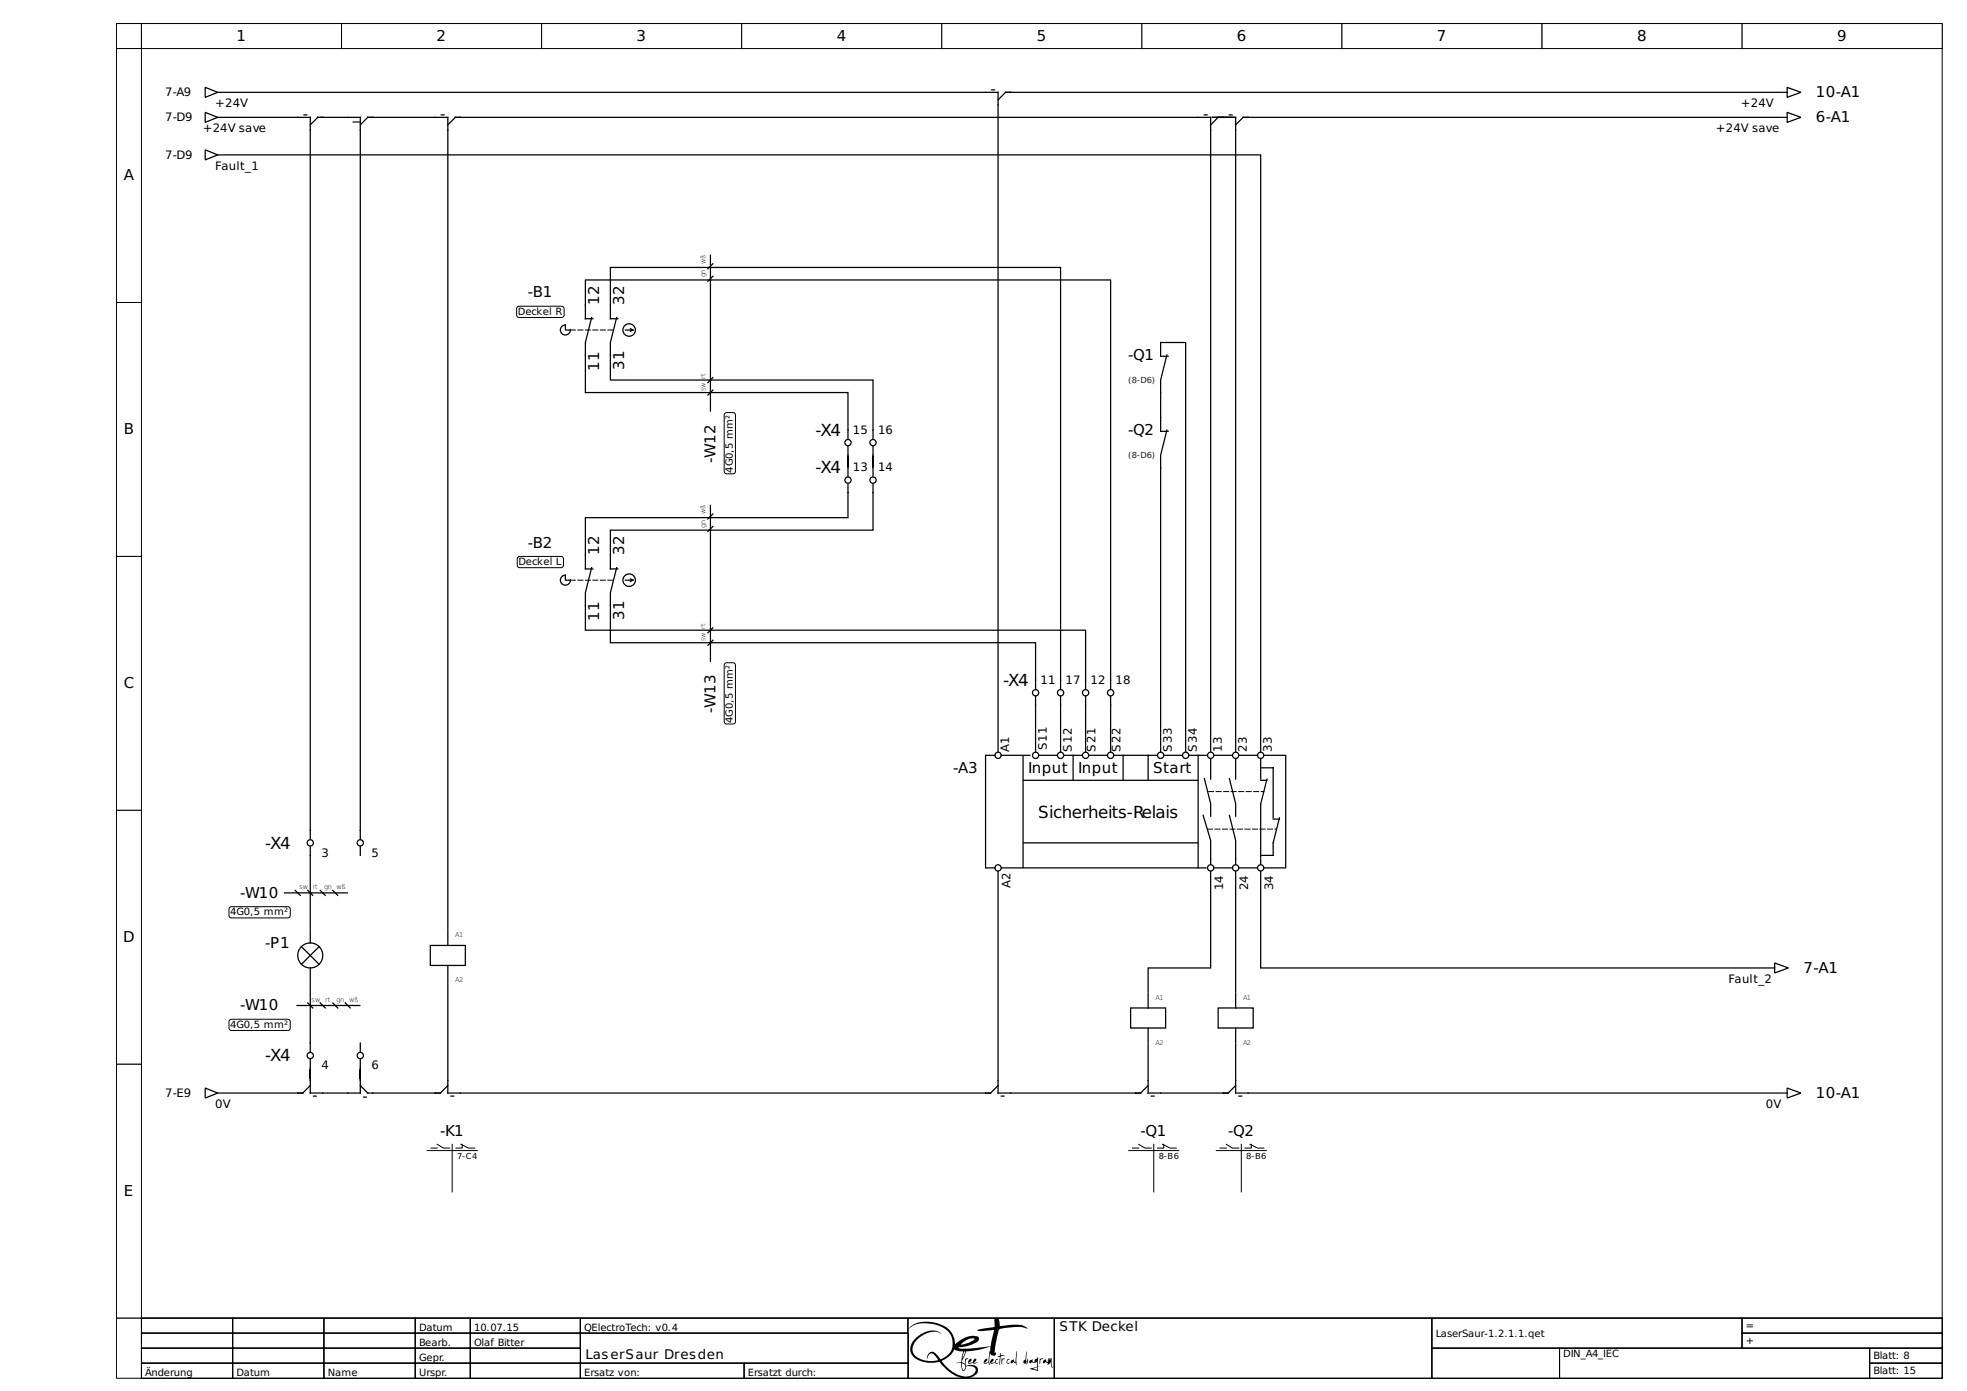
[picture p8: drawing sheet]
<svg xmlns="http://www.w3.org/2000/svg" width="420mm" height="297mm" viewBox="0 0 420 297" stroke-linecap="round" stroke-linejoin="round" font-family="sans-serif">
<path d="M24.9 5h390v276.5h-390z" fill="none" stroke="#000" stroke-width=".21"/>
<g fill="#fff" stroke="#000" stroke-width=".21">
<path d="M24.9 5h5.3v5.4h-5.3z"/>
<path d="M30.2 5h42.8v5.4h-42.8z"/>
<path d="M73 5h42.7v5.4h-42.7z"/>
<path d="M115.7 5h42.7v5.4h-42.7z"/>
<path d="M158.4 5h42.8v5.4h-42.8z"/>
<path d="M201.2 5h42.7v5.4h-42.7z"/>
<path d="M243.9 5h42.7v5.4h-42.7z"/>
<path d="M286.6 5h42.8v5.4h-42.8z"/>
<path d="M329.4 5h42.7v5.4h-42.7z"/>
<path d="M372.1 5h42.8v5.4h-42.8z"/>
<path d="M24.9 10.4h5.3v54.2h-5.3z"/>
<path d="M24.9 64.6h5.3v54.2h-5.3z"/>
<path d="M24.9 118.8h5.3v54.2h-5.3z"/>
<path d="M24.9 173h5.3v54.3h-5.3z"/>
<path d="M24.9 227.3h5.3v54.2h-5.3z"/>
<path d="M24.9 281.5h390v12.8h-390z"/>
<path d="M30.2 281.5h19.5v3.2h-19.5z"/>
</g>
<path d="M30.2 281.5h19.5v3.2h-19.5z" fill="none" stroke="#000" stroke-width=".21"/>
<path d="M49.7 281.5h19.5v3.2h-19.5z" fill="#fff" stroke="#000" stroke-width=".21"/>
<path d="M49.7 281.5h19.5v3.2h-19.5z" fill="none" stroke="#000" stroke-width=".21"/>
<path d="M69.2 281.5h19.5v3.2h-19.5z" fill="#fff" stroke="#000" stroke-width=".21"/>
<path d="M69.2 281.5h19.5v3.2h-19.5z" fill="none" stroke="#000" stroke-width=".21"/>
<path d="M88.7 281.5h11.8v3.2h-11.8z" fill="#fff" stroke="#000" stroke-width=".21"/>
<path d="M88.7 281.5h11.8v3.2h-11.8z" fill="none" stroke="#000" stroke-width=".21"/>
<path d="M100.5 281.5h23.5v3.2h-23.5z" fill="#fff" stroke="#000" stroke-width=".21"/>
<path d="M100.5 281.5h23.5v3.2h-23.5z" fill="none" stroke="#000" stroke-width=".21"/>
<path d="M124 281.5h70v3.2h-70z" fill="#fff" stroke="#000" stroke-width=".21"/>
<path d="M124 281.5h70v3.2h-70z" fill="none" stroke="#000" stroke-width=".21"/>
<path d="M194 281.5h31.2v12.8h-31.2z" fill="#fff" stroke="#000" stroke-width=".21"/>
<g fill="#000">
<path d="M207 290.3l.4-.2a.61 .61 0 0 1-.5 .9 .87 .87 0 0 0 1.2-.7l.4-.1a.76 .76 0 0 1-.6 .8l.9-.1-.7 .3-.4-.2-.8 .2-.1-.3zM211.8 290.3l.4-.1a.73 .73 0 0 1-.6 .8l.9-.1 .1-.4a.38 .38 0 0 1 .5-.3v.2h-.2l-.2 .2v.4h.6a.57 .57 0 0 1-.9 0l-.1 .1a.53 .53 0 0 1-.8-.1zM213.6 288.9l.2 .5 .5-.1 .3 .3h-.7a1.89 1.89 0 0 0-.3 1.7l-.1 .2 .1-1.8h-.5l.5-.2zM214 290l.1 .2 .3-.1 .2 .1a.69 .69 0 0 0-.5 1l-.1 .1zM215.2 290.3l.2-.1 .2 .1a.42 .42 0 0 0-.4 .3 .42 .42 0 0 0 .1 .4l.5-.1a.44 .44 0 0 1-.6 .3 .44 .44 0 0 1-.1-.7zM217.2 288.6l-.1 1.9 .1 .9-.7-.6-.4 .3-.2-.2v-.3l.6-.4 .1 .4 .3 .3zM219.3 288.6l-.1 2.1 .4-.6v.9l-.1 .2-.1-.6-.1 .8-.4-.3a.41 .41 0 0 1-.3-.4 .41 .41 0 0 1 .4-.4zM222.2 290v.2l.3-.1 .3 .1-.5 .2-.2 .9zM223 290.4l.4-.2 .1 .5 .3 .2 .1-.8 .1 .7 .2-.8 .1 .5 .3-.5 .1 1.7 .1 .2 .3-.1-.5 .2-.2-1.2-.2 .4-.1-.1-.2 .3-.1-.3-.5-.3-.5 .3v-.5z"/>
<path d="M207 290.3l-.2 .8 .3 .1 .6-.2a.83 .83 0 0 0 1.2-.1l-.8 .1-.1-.1a.53 .53 0 0 0 .4-.8l-.3 .2a.88 .88 0 0 1-1.2 .7l.6-.6-.1-.3zM207 290.3l.2-.1h.3l-.1 .4-.5 .3 .2 .1 .6-.1 .5-.7h.3a.62 .62 0 0 1-.5 .7l.1 .1 .7-.1-.7 .3-.3-.2-.9 .2-.1-.3z"/>
<path d="M211.8 290.3l-.3 .7a.87 .87 0 0 0 1 0l.4 .2 .4-.2h-.6v-.4l.2-.2h.3l-.1-.2a.46 .46 0 0 0-.6 .5v.2l-.9 .1a.66 .66 0 0 0 .5-.9zM211.9 290.2h.3a.76 .76 0 0 1-.6 .8h.2a.65 .65 0 0 0 .9-.6l.3-.2 .2 .1-.3 .1-.2 .6h.6a.49 .49 0 0 1-.8 0l-.2 .1a.53 .53 0 0 1-.8-.1z"/>
<path d="M194.5 283.3l-.5 .7 .8-.8 1.4-.5 1.4-.1 1.4 .1a6.3 6.3 0 0 1 3.7 1.8l.3 .4a3.5 3.5 0 0 1-1.2 4.9l-.9 .5-1.1-1.3a1.08 1.08 0 0 0-1.3-.1 1.08 1.08 0 0 0-.4 1.2 .92 .92 0 0 1 .7-1 .92 .92 0 0 1 1.1 .6l.5 .7a5.1 5.1 0 0 1-5.2-1.2l-.3-.9 .2-1a4.1 4.1 0 0 1 1.9-2.1l1.1-.5 1-.3h.9l1.1 .4-1.2-.6a4.9 4.9 0 0 0-4 1.3 2.72 2.72 0 0 0-.2 4.7 6 6 0 0 0 3.1 .8l1.9-.2 1.6 1.8a5 5 0 0 0 5.2 1.5l.8-.4 .5-.5a1.19 1.19 0 0 0-.1-1.3 1.19 1.19 0 0 0-1.3-.4l-1 .2-.1-1.1 .2-.3 .3-.1-.1-.2-.4 .2-.1-.1-.1 1.1-.6-.3 .9-2.3 2.8-.4 2.4-.7-.5 3.4-.8 .1 .5-.4 .1-.3-.1-.2-.5 .3-.2 .5v.2l.4 .1 .6-.2 .3 .4h.1l-.2-.7 .2-1.8 .2 .4 .6 .2a.4 .4 0 0 0 .5-.4l-.1-.3-.2 .1v-.7l.9-4.3 1.3-.3 2.9-.3 1.9 .4a1.04 1.04 0 0 0-1-.6l-2.2-.2-2.7 .3-.3-1.6a.53 .53 0 0 0-.7 0 .53 .53 0 0 0-.2 .6v1.2l-3.7 .6 .7 .3 2.9-.3-.7 3.5-5.6 .5a1.33 1.33 0 0 1-1.3-.3l1.4-.1 2.1-.7 .8-.6 .1-.7-.8-.3-1.7 .1-1.5 .8-1.1 .9-.2-1.2a5.5 5.5 0 0 0-5.3-3.6h-1.3l-1.3 .2zM194.5 283.3a6.6 6.6 0 0 1 6.2-.5l1.1 .5a4.5 4.5 0 0 1 2.2 3.8l.2-.2a4.8 4.8 0 0 1 4.7-1.4l.2 .1a1.01 1.01 0 0 1-.9 1.2 7.9 7.9 0 0 1-3.2 .9h-.3l.5 .3h1.4l5-.5 .7-3.5-2.9 .3-.7-.3 3.8-.6-.1-1.6 .2-.3h.5l.3 .2 .2 1.5 2.7-.3a4 4 0 0 1 3.1 .7l.1 .1-1.4-.3h-.8l-3.7 .4a4.9 4.9 0 0 0-.8 2.6l-.3 2.3v.3l.2-.2v.3l-.2 .4a.66 .66 0 0 1-1-.6l-.1 .5a2.81 2.81 0 0 0 .1 2h-.2l-.2-.4-.6 .2-.4-.1v-.2l.2-.5 .5-.3 .1 .2-.1 .3-.5 .4 .8-.1 .5-3.4-2.4 .7-2.8 .4-.9 2.2 .6 .4 .1-1.1 .1 .1 .5-.1v.1l-.5 .3-.1 .8 .2 .4a2.39 2.39 0 0 1 1.9-.1l.5 .5 .1 .5-.1 .6-.5 .5-1.3 .5h-1.9a10.2 10.2 0 0 1-4.4-3.4l-.4 .1a6.8 6.8 0 0 1-3.9-.3l-1-.6-.5-.6-.4-.6-.1-.8a5 5 0 0 1 4-3.8h1.5l1.2 .6a3.3 3.3 0 0 0-3.8 .2 3.6 3.6 0 0 0-2.3 3.8 3.3 3.3 0 0 0 2.3 1.7l1.7 .2 1.4-.3-.8-1-.5-.4-.7 .3-.3 .8-.1-.1a1.2 1.2 0 0 1 1.3-1.3l.8 .6 .8 .9h.2l1-.6 .8-.7 .5-.9 .1-.9a4 4 0 0 0-3.4-4.2l-1.1-.2a5.2 5.2 0 0 0-5 1.2zM205.3 287.1l1.4-1.1 1-.2 .5 .1a4.8 4.8 0 0 1-2.9 1.2zM205.3 287.1h.4l1.3-.4 1.2-.8-.5-.1-1 .2zM201.1 290.6a5.3 5.3 0 0 0 2.7-2.3v-.1a2.42 2.42 0 0 0 1.8 .4h.2l-.5 2.3h-.8l-.3 .3 .6-.2h.5a1.65 1.65 0 0 0 .5 1.8l.3-.3 .2-.4a.98 .98 0 0 1 1.4-.3 .9 .9 0 0 1 .7 .8 .9 .9 0 0 1-.6 .9l-.4 .3a5.4 5.4 0 0 1-5.5-2.2zM201.1 290.6a8.4 8.4 0 0 0 3.8 3.1 2.57 2.57 0 0 0 3.5-1 1.39 1.39 0 0 0-1.9-.9l-.4 .7-.4 .3-.3-.5-.1-1.3h-.5l-.6 .2a1.05 1.05 0 0 1 1.1-.3l.5-2.3-1.2-.1-.8-.3a4 4 0 0 1-2.4 2.3zM206 288.6h.2l-.1 .2-.5 1.3zM206 288.6l-.4 1.5 .5-1.3 .1-.2zM205.5 291.1l.6 .4 .1 .5a.39 .39 0 0 1-.1 .4 .39 .39 0 0 1-.5 .1zM205.5 291.1a1.36 1.36 0 0 0 .4 1.5l.3-.7a.84 .84 0 0 0-.7-.8z"/>
<path d="M194.5 283.3l-.5 .6 .1-.1a5.9 5.9 0 0 1 5.6-1 4.2 4.2 0 0 1 3.8 4.3 3.4 3.4 0 0 1-2.7 3.1l-1-1.2a1.06 1.06 0 0 0-1.3-.1 1.06 1.06 0 0 0-.4 1.2 .92 .92 0 0 1 .7-1 .92 .92 0 0 1 1.1 .6 .69 .69 0 0 1 .4 .8 5.3 5.3 0 0 1-5.1-1.3 2.77 2.77 0 0 1 1.2-3.6 4 4 0 0 1 4.7-.8 3.4 3.4 0 0 0-4.4 .1 3.5 3.5 0 0 0-2 4.2 5 5 0 0 0 4.9 1.9l1.1-.2a7.9 7.9 0 0 0 5.7 3.5 2.66 2.66 0 0 0 2.5-1.4 1.2 1.2 0 0 0-1.5-1.4l-1 .2-.1-.2v-1l.5-.3v-.1h-.6l-.1 1.1-.6-.3 .9-2.3 2.8-.4 2.4-.7-.1 1a1.4 1.4 0 0 0-.3 1.3l-.1 1.1-.8 .1 .5-.4 .1-.3-.2-.2-.4 .3-.2 .7 .4 .1 .6-.2 .2 .4h.2a3.5 3.5 0 0 1 0-2.5 .65 .65 0 0 0 .5 .6 .65 .65 0 0 0 .8-.4v-.3l-.3 .2v-.2v-.9l.9-4a10.9 10.9 0 0 1 6.1-.2 3.7 3.7 0 0 0-3.2-.8l-2.7 .3-.2-1.3a.52 .52 0 0 0-.6-.4 .52 .52 0 0 0-.4 .7v1.2l-3.7 .6 .7 .3 2.9-.3-.7 3.5a24.3 24.3 0 0 1-6.6 .5l-.3-.3h.3a7.1 7.1 0 0 0 4-1.4l.1-.5-.2-.3a5 5 0 0 0-4.9 1.6 4.6 4.6 0 0 0-3.8-4.5 6.4 6.4 0 0 0-5.7 .7zM205.4 287a2.7 2.7 0 0 1 2.8-1.1 4.8 4.8 0 0 1-3 1.2zM201.1 290.6a4.9 4.9 0 0 0 2.7-2.4l.8 .3 1.2 .1-.5 2.3h-.8l-.3 .3 .6-.2h.5a1.66 1.66 0 0 0 .5 1.8l.3-.3 .3-.7a1.77 1.77 0 0 1 2 .6 1.9 1.9 0 0 1-2.4 1.5 7.7 7.7 0 0 1-4.9-3.3zM205.9 288.7l.3-.1-.6 1.5zM205.5 291.1a.77 .77 0 0 1 .7 .7 .77 .77 0 0 1-.5 .8l-.2-.6z"/>
<path d="M213.6 288.9v.6l-.5 .2h.5l-.1 1.5 .1 .3 .2-1.8 .8-.1-.3-.3-.6 .1zM213.6 288.9l.1 .5 .6-.1 .3 .3a.59 .59 0 0 0-.9 .3l-.1 1.6v-1.8h-.5l.5-.2z"/>
<path d="M214 290v1.3l.1-.9 .5-.3h-.2l-.3 .1zM214 290l.1 .2 .3-.1h.2a.72 .72 0 0 0-.5 1l-.1 .2z"/>
<path d="M215.1 290.3l-.1 .7 .5 .2 .3-.3-.5 .1-.2-.1 .2-.5h.3v-.2zM215.2 290.3l.4-.1v.2h-.3l-.2 .5 .2 .1 .5-.1-.3 .3-.5-.2z"/>
<path d="M217.2 288.6l-.3 2.3a.44 .44 0 0 1-.4-.7l-.1 .2a.36 .36 0 0 0-.5 .3 .36 .36 0 0 0 .3 .4l.3-.3 .4 .3 .2 .3h.2l-.2-.4 .1-.1-.1-.2zM217.2 288.6l-.1 2.1 .1 .2-.1 .1 .2 .4-.8-.6-.3 .3a.38 .38 0 0 1-.3-.5 .38 .38 0 0 1 .5-.2l.1-.2 .1 .6 .3 .1z"/>
<path d="M219.3 288.6l-.2 1.2a.55 .55 0 0 1-.5 .8v.5h.4l.3 .3 .1-.8 .1 .6 .1-1.1-.4 .6zM219.3 288.6l-.1 2.1 .4-.6v.8l-.1 .3-.1-.6-.1 .8-.2-.2a.45 .45 0 0 1-.5-.5 .45 .45 0 0 1 .4-.4z"/>
<path d="M220 290.5l-.2 .4 .2 .2 .4-.3 .4 .2 .7-.2v1.1l-1.4 .3v.1l1.6 .5v-.9l.5-.2-.5 .1v-1.9h-.1l-.1 .3h-.4l-.1 .7-.4-.1-.1-.6zM220 290.5l.5-.3 .1 .6 .3 .1a.63 .63 0 0 1 .6-.7l.2-.3v1.9l.5-.1-.5 .2v.9l-1.7-.5 1.5-.4v-1.1l-.7 .2-.4-.2-.4 .3-.2-.2zM220.6 292.3l.9-.3v.5zM220.6 292.3l.9 .2v-.5z"/>
<path d="M220.1 290.4l-.2 .2v.5l.5-.3 .4 .2 .7-.2v1.1l-1.5 .4 1.7 .5v-.9l.4-.2-.4 .1v-1.9l-.2 .3a.64 .64 0 0 0-.6 .7l-.3-.1-.1-.6zM220.6 292.3l.9-.3v.5z"/>
<path d="M222.2 290l-.1 1.3 .2-.9 .5-.2-.3-.1-.3 .1zM222.2 290v.2l.3-.1 .3 .1-.5 .2-.2 .9z"/>
<path d="M223 290.4l-.2 .5 .1 .2 .5-.3 .4 .3v.4l.3-.4 .1 .1 .2-.4 .2 1.2 .5-.2-.3 .1-.1-.2-.1-1.7-.3 .5-.1-.5-.2 .8-.1-.8-.1 .9a.49 .49 0 0 1-.4-.7zM223 290.4l.4-.2 .1 .6 .3 .1 .1-.9 .1 .8 .2-.8 .1 .5 .3-.5 .1 1.7 .1 .2 .3-.1-.5 .2-.2-1.2-.2 .4-.1-.1-.3 .4v-.4l-.4-.3-.5 .3-.1-.2z"/>
</g>
<path d="M194 281.5h31.2v12.8h-31.2z" fill="none" stroke="#000" stroke-width=".21"/>
<path d="M225.2 281.5h80.7v12.8h-80.7z" fill="#fff" stroke="#000" stroke-width=".21"/>
<path d="M225.2 281.5h80.7v12.8h-80.7z" fill="none" stroke="#000" stroke-width=".21"/>
<path d="M305.9 281.5h66.2v6.4h-66.2z" fill="#fff" stroke="#000" stroke-width=".21"/>
<path d="M305.9 281.5h66.2v6.4h-66.2z" fill="none" stroke="#000" stroke-width=".21"/>
<path d="M372.1 281.5h42.8v3.2h-42.8z" fill="#fff" stroke="#000" stroke-width=".21"/>
<path d="M372.1 281.5h42.8v3.2h-42.8z" fill="none" stroke="#000" stroke-width=".21"/>
<path d="M30.2 284.7h19.5v3.2h-19.5z" fill="#fff" stroke="#000" stroke-width=".21"/>
<path d="M30.2 284.7h19.5v3.2h-19.5z" fill="none" stroke="#000" stroke-width=".21"/>
<path d="M49.7 284.7h19.5v3.2h-19.5z" fill="#fff" stroke="#000" stroke-width=".21"/>
<path d="M49.7 284.7h19.5v3.2h-19.5z" fill="none" stroke="#000" stroke-width=".21"/>
<path d="M69.2 284.7h19.5v3.2h-19.5z" fill="#fff" stroke="#000" stroke-width=".21"/>
<path d="M69.2 284.7h19.5v3.2h-19.5z" fill="none" stroke="#000" stroke-width=".21"/>
<path d="M88.7 284.7h11.8v3.2h-11.8z" fill="#fff" stroke="#000" stroke-width=".21"/>
<path d="M88.7 284.7h11.8v3.2h-11.8z" fill="none" stroke="#000" stroke-width=".21"/>
<path d="M100.5 284.7h23.5v3.2h-23.5z" fill="#fff" stroke="#000" stroke-width=".21"/>
<path d="M100.5 284.7h23.5v3.2h-23.5z" fill="none" stroke="#000" stroke-width=".21"/>
<path d="M124 284.7h70v6.4h-70z" fill="#fff" stroke="#000" stroke-width=".21"/>
<path d="M124 284.7h70v6.4h-70z" fill="none" stroke="#000" stroke-width=".21"/>
<path d="M372.1 284.7h42.8v3.2h-42.8z" fill="#fff" stroke="#000" stroke-width=".21"/>
<path d="M372.1 284.7h42.8v3.2h-42.8z" fill="none" stroke="#000" stroke-width=".21"/>
<path d="M30.2 287.9h19.5v3.2h-19.5z" fill="#fff" stroke="#000" stroke-width=".21"/>
<path d="M30.2 287.9h19.5v3.2h-19.5z" fill="none" stroke="#000" stroke-width=".21"/>
<path d="M49.7 287.9h19.5v3.2h-19.5z" fill="#fff" stroke="#000" stroke-width=".21"/>
<path d="M49.7 287.9h19.5v3.2h-19.5z" fill="none" stroke="#000" stroke-width=".21"/>
<path d="M69.2 287.9h19.5v3.2h-19.5z" fill="#fff" stroke="#000" stroke-width=".21"/>
<path d="M69.2 287.9h19.5v3.2h-19.5z" fill="none" stroke="#000" stroke-width=".21"/>
<path d="M88.7 287.9h11.8v3.2h-11.8z" fill="#fff" stroke="#000" stroke-width=".21"/>
<path d="M88.7 287.9h11.8v3.2h-11.8z" fill="none" stroke="#000" stroke-width=".21"/>
<path d="M100.5 287.9h23.5v3.2h-23.5z" fill="#fff" stroke="#000" stroke-width=".21"/>
<path d="M100.5 287.9h23.5v3.2h-23.5z" fill="none" stroke="#000" stroke-width=".21"/>
<path d="M305.9 287.9h27.2v6.4h-27.2z" fill="#fff" stroke="#000" stroke-width=".21"/>
<path d="M305.9 287.9h27.2v6.4h-27.2z" fill="none" stroke="#000" stroke-width=".21"/>
<path d="M333.1 287.9h66.3v6.4h-66.3z" fill="#fff" stroke="#000" stroke-width=".21"/>
<path d="M333.1 287.9h66.3v6.4h-66.3z" fill="none" stroke="#000" stroke-width=".21"/>
<path d="M399.4 287.9h15.5v3.2h-15.5z" fill="#fff" stroke="#000" stroke-width=".21"/>
<path d="M399.4 287.9h15.5v3.2h-15.5z" fill="none" stroke="#000" stroke-width=".21"/>
<path d="M30.2 291.1h19.5v3.2h-19.5z" fill="#fff" stroke="#000" stroke-width=".21"/>
<path d="M30.2 291.1h19.5v3.2h-19.5z" fill="none" stroke="#000" stroke-width=".21"/>
<path d="M49.7 291.1h19.5v3.2h-19.5z" fill="#fff" stroke="#000" stroke-width=".21"/>
<path d="M49.7 291.1h19.5v3.2h-19.5z" fill="none" stroke="#000" stroke-width=".21"/>
<path d="M69.2 291.1h19.5v3.2h-19.5z" fill="#fff" stroke="#000" stroke-width=".21"/>
<path d="M69.2 291.1h19.5v3.2h-19.5z" fill="none" stroke="#000" stroke-width=".21"/>
<path d="M88.7 291.1h11.8v3.2h-11.8z" fill="#fff" stroke="#000" stroke-width=".21"/>
<path d="M88.7 291.1h11.8v3.2h-11.8z" fill="none" stroke="#000" stroke-width=".21"/>
<path d="M100.5 291.1h23.5v3.2h-23.5z" fill="#fff" stroke="#000" stroke-width=".21"/>
<path d="M100.5 291.1h23.5v3.2h-23.5z" fill="none" stroke="#000" stroke-width=".21"/>
<path d="M124 291.1h35v3.2h-35z" fill="#fff" stroke="#000" stroke-width=".21"/>
<path d="M124 291.1h35v3.2h-35z" fill="none" stroke="#000" stroke-width=".21"/>
<path d="M159 291.1h35v3.2h-35z" fill="#fff" stroke="#000" stroke-width=".21"/>
<path d="M159 291.1h35v3.2h-35z" fill="none" stroke="#000" stroke-width=".21"/>
<path d="M399.4 291.1h15.5v3.2h-15.5z" fill="#fff" stroke="#000" stroke-width=".21"/>
<g fill="none" stroke="#000" stroke-width=".21">
<path d="M110.6 65.5l9.4-.1 .4 .3 .1 1.6-.1 .2-.4 .3h-9.1l-.3-.1-.3-.4v-1.4zM155 88.2l1.6-.1 .2 .1 .3 .4v12.1l-.1 .2-.4 .3-1.6-.1-.3-.4v-12.1zM110.7 118.9l9.1-.1 .5 .3 .1 1.6-.1 .3-.5 .2h-8.8h-.3l-.2-.5v-1.3zM155 141.6l1.6-.1 .2 .1 .3 .5v12l-.1 .2-.4 .3-1.6-.1-.3-.4v-12zM49 193.9l.4-.3h12.1l.4 .3 .1 1.6-.1 .3-.4 .2h-12.1l-.2-.1-.3-.4zM49 217.9l.4-.2h12.1l.4 .2 .1 1.6-.1 .3-.4 .3h-12.1l-.2-.1-.3-.5zM91.2 245.7h10.7M92.1 245.2h1.3M93.4 244.4l1.3 .8h1.4M96.6 244.4v10.1M98.5 244.4l1.6 .8h1.3M98.7 244.4v.8h-1.3"/>
<path d="M241.1 245.7h10.7M241.9 245.2h1.3M243.2 244.4l1.4 .8h1.3M246.4 244.4v10.1M248.3 244.4l1.6 .8h1.4M248.6 244.4v.8h-1.4M259.8 245.7h10.7M260.6 245.2h1.3M261.9 244.4l1.4 .8h1.3M265.1 244.4v10.1M267 244.4l1.6 .8h1.4M267.3 244.4v.8h-1.4"/>
<path d="M399.4 291.1h15.5v3.2h-15.5z"/>
</g>
<g fill="none" stroke="#000" stroke-width=".27">
<path d="M43.8 18.7l2.7 1-2.7 1.1zM46.5 19.7h.8M47.6 19.7h165.6v140.8M380.7 19.7h-165.9l-1.6 1.6M380.9 19.7h.8M381.7 18.7l3 1-3 1.1zM43.8 32l2.7 1.1-2.7 1zM43.8 24l2.7 1.1-2.7 1zM46.5 25.1h.8M46.5 33.1h.8M47.6 33.1h221.7v127.4M47.6 25.1h18.7v154.1"/>
<path d="M66.3 26.7l1.6-1.6h9.1v154.1M77 26.7l1.6-1.6h17.1v173.3M95.7 26.7l1.6-1.6h161.3v135.4M258.6 26.7l1.6-1.6h3.7v135.4M258.9 25.1h4.8zM380.7 25.1h-115.2l-1.6 1.6M380.9 25.1h.8M381.7 24l3 1.1-3 1zM151.8 54.5v33.3M152.3 56.3l-1.1 1.1M152.3 59l-1.1 1.1M119.9 69.8l.9-.4v1.1h1a1.07 1.07 0 0 1-1.4 1 1.07 1.07 0 0 1-.5-1.7z"/>
<path d="M126.4 67.8l-1.4 5.3v10.7h56.1v9.9M126.6 68.1h-1.6v-8.3h112.2v87.3M131.7 67.8l-1.3 5.3v8.1h56.1v12.5M132 68.1h-1.6v-11h96.1v90M133.6 70.5h1.6M134.7 70.2l.5 .3M135.2 70.5l-.5 .2M249.3 75.8l-1.4 5.4v10.9h1.6M249.5 76.1h-1.6v-3h5.4v87.4M152.3 80.6l-1.1 1.1M152.3 83.3l-1.1 1.1M181.1 95.3v6.4"/>
<path d="M186.5 95.3v6.4M249.3 91.8l-1.4 5.4v63.3M151.8 107.9v33.3M152.3 109.8l-1.1 1M152.3 112.4l-1.1 1.1M181.1 103.3v7.2h-56.1v11h1.6M186.5 103.3v9.9h-56.1v8.3h1.6M119.9 123.3l.9-.5v1.1h1a1.07 1.07 0 0 1-1.4 1 1.07 1.07 0 0 1-.5-1.6zM126.4 121.2l-1.4 5.4v8h106.9v12.5M131.7 121.2l-1.3 5.4v10.7h90.8v9.8M133.6 123.9h1.6M134.7 123.6l.5 .3"/>
<path d="M135.2 123.9l-.5 .3M152.3 134.1l-1.1 1M152.3 136.7l-1.1 1.1M221.2 148.7v11.8M226.5 148.7v11.8M231.9 148.7v11.8M237.2 148.7v11.8M210.5 161.3v24M210.6 161.3h1.9M213.9 161.3h6.1M218.5 161.4v23.9M218.6 166.6h37.2"/>
<path d="M218.6 180h37.2M222 161.3h3.7M227.3 161.3h3.8M229.2 161.3v5.3M232.7 161.3h3.7M238.1 161.3h9M239.9 161.3v5.3M245.2 161.3v5.3M248.7 161.3h3.8M254.1 161.3h3.7M255.9 161.3v24M257 174.1l1.6 5.4v5"/>
<path d="M257.3 166.3l1.3 5.3v2.7M258.6 162.1v4.3M259.4 161.3h3.7M262.6 174.1l1.3 5.4v5M262.6 166.3l1.3 5.3v2.7M263.9 162.1v4.3M264.7 161.3h3.8M269.3 162.1v4.3M269.3 171.7v11.5M269.3 166.6h1.3M269.3 164h2.7v10.6M270 161.3h4.5"/>
<path d="M270.6 166.4l-1.3 5.3M272 174.9h1.3M273.3 174.6l-1.3 5.4v2.7h-2.7M274.6 161.3v24M60.8 190.7h13.4M63.1 190.1l1 1.1M65.7 190.1l1.1 1.1M66.3 180.8v17.6M66.3 198.7v2.7M68.4 190.1l1.1 1.1M71.1 190.1l1 1.1M77 180.8v1.9"/>
<path d="M95.7 198.7v3.2M210.6 185.3h1.9M213.2 186.1v47.3h30.4l1.6-1.6M213.9 185.3h43.7M258.6 186.1v20.6h-13.4v5.1M259.4 185.3h3.7M263.9 186.1v25.7M264.7 185.3h3.8M269.3 186.1v20.6h108.7M269.3 183.5v1M270 185.3h4.5M63.4 214.7h13.5"/>
<path d="M64.4 202.2l3.8 3.7M65.7 214.2l1.1 1M66.3 209.6v15M66.3 206.7v2.7M68.2 202.2l-3.8 3.7M68.4 214.2l1.1 1M71.1 214.2l1.1 1M73.7 214.2l1.1 1M91.9 201.9h7.5v4.3h-7.5zM95.7 209.6v23.8h115.9l1.6-1.6M95.7 206.2v3.2M241.5 215.2h7.5v4.3h-7.5z"/>
<path d="M245.2 212v3.2M245.2 219.5v3.2M260.2 215.2h7.5v4.3h-7.5zM263.9 212v3.2M263.9 219.5v3.2M378.3 206.7h.8M379.1 205.6l2.9 1.1-2.9 1.1zM43.8 232.3l2.7 1.1-2.7 1.1zM46.5 233.4h.8M66.3 226.2v7.2h10.7v-7.2M66.3 231.8l-1.6 1.6h-17.1M77 231.8l1.6 1.6h15.5l1.6-1.6"/>
<path d="M77 222.7v1.9M245.2 223v10.4h17.1l1.6-1.6M263.9 223v10.4h116.8M380.9 233.4h.8M381.7 232.3l3 1.1-3 1.1z"/>
<circle cx="134.4" cy="70.5" r="1.34"/>
<circle cx="181.1" cy="94.5" r=".67"/>
<circle cx="186.5" cy="94.5" r=".67"/>
<circle cx="181.1" cy="102.5" r=".67"/>
<circle cx="186.5" cy="102.5" r=".67"/>
<circle cx="134.4" cy="123.9" r="1.34"/>
<circle cx="221.2" cy="147.9" r=".67"/>
<circle cx="226.5" cy="147.9" r=".67"/>
<circle cx="231.9" cy="147.9" r=".67"/>
<circle cx="237.2" cy="147.9" r=".67"/>
<circle cx="66.3" cy="180" r=".67"/>
<circle cx="77" cy="180" r=".67"/>
<circle cx="213.2" cy="161.3" r=".67"/>
<circle cx="221.2" cy="161.3" r=".67"/>
<circle cx="226.5" cy="161.3" r=".67"/>
<circle cx="231.9" cy="161.3" r=".67"/>
<circle cx="237.2" cy="161.3" r=".67"/>
<circle cx="247.9" cy="161.3" r=".67"/>
<circle cx="253.3" cy="161.3" r=".67"/>
<circle cx="258.6" cy="161.3" r=".67"/>
<circle cx="263.9" cy="161.3" r=".67"/>
<circle cx="269.3" cy="161.3" r=".67"/>
<circle cx="213.2" cy="185.3" r=".67"/>
<circle cx="258.6" cy="185.3" r=".67"/>
<circle cx="263.9" cy="185.3" r=".67"/>
<circle cx="269.3" cy="185.3" r=".67"/>
<circle cx="66.3" cy="204" r="2.67"/>
<circle cx="66.3" cy="225.4" r=".67"/>
<circle cx="77" cy="225.4" r=".67"/>
</g>
<path d="M121.8 70.5h9.1M121.8 123.9h9.1M257.9 177.1h14.7M258.2 169h11.8" fill="none" stroke="#000" stroke-width=".21" stroke-dasharray="1.1 .5"/>
<g font-size="3.6">
<text x="174.2" y="93">-X4</text>
<text x="174.2" y="101.1">-X4</text>
<text x="214.3" y="146.5">-X4</text>
<text x="221.7" y="174.8">Sicherheits-Relais</text>
<text x="56.7" y="181.2">-X4</text>
<text x="56.7" y="226.6">-X4</text>
</g>
<g font-size="3.2">
<text x="50.5" y="8.8">1</text>
<text x="93.3" y="8.8">2</text>
<text x="136" y="8.8">3</text>
<text x="178.7" y="8.8">4</text>
<text x="221.5" y="8.8">5</text>
<text x="264.2" y="8.8">6</text>
<text x="306.9" y="8.8">7</text>
<text x="349.7" y="8.8">8</text>
<text x="392.4" y="8.8">9</text>
<text x="211.6" y="20">-</text>
<text x="387.9" y="20.8">10-A1</text>
<text x="64.7" y="25.3">-</text>
<text x="75.4" y="25.3">_</text>
<text x="94.1" y="25.3">-</text>
<text x="257" y="25.3">-</text>
<text x="262.3" y="25.3">-</text>
<text x="387.9" y="26.1">6-A1</text>
<text x="26.5" y="38.4">A</text>
<text x="112.8" y="63.5">-B1</text>
<text x="128" y="65.1" transform="rotate(-90 128 65.1)">12</text>
<text x="133.3" y="65.1" transform="rotate(-90 133.3 65.1)">32</text>
<text x="241" y="76.9">-Q1</text>
<text x="128" y="79.3" transform="rotate(-90 128 79.3)">11</text>
<text x="133.3" y="79" transform="rotate(-90 133.3 79)">31</text>
<text x="26.5" y="92.7">B</text>
<text x="241" y="92.9">-Q2</text>
<text x="152.8" y="98.8" transform="rotate(-90 152.8 98.8)">-W12</text>
<text x="112.8" y="116.9">-B2</text>
<text x="128" y="118.6" transform="rotate(-90 128 118.6)">12</text>
<text x="133.3" y="118.6" transform="rotate(-90 133.3 118.6)">32</text>
<text x="128" y="132.7" transform="rotate(-90 128 132.7)">11</text>
<text x="133.3" y="132.4" transform="rotate(-90 133.3 132.4)">31</text>
<text x="26.5" y="146.9">C</text>
<text x="152.8" y="152.2" transform="rotate(-90 152.8 152.2)">-W13</text>
<text x="203.6" y="165">-A3</text>
<text x="219.6" y="165">Input</text>
<text x="230.3" y="165">Input</text>
<text x="246.3" y="165">Start</text>
<text x="51.3" y="191.7">-W10</text>
<text x="26.3" y="201.1">D</text>
<text x="56.7" y="202.4">-P1</text>
<text x="385.2" y="207.8">7-A1</text>
<text x="51.3" y="215.8">-W10</text>
<text x="67.9" y="233.1" transform="rotate(-180 67.9 233.1)">-</text>
<text x="78.6" y="233.4" transform="rotate(-180 78.6 233.4)">-</text>
<text x="97.3" y="233.1" transform="rotate(-180 97.3 233.1)">-</text>
<text x="214.8" y="233.1" transform="rotate(-180 214.8 233.1)">-</text>
<text x="246.8" y="233.1" transform="rotate(-180 246.8 233.1)">-</text>
<text x="265.5" y="233.1" transform="rotate(-180 265.5 233.1)">-</text>
<text x="387.9" y="234.5">10-A1</text>
<text x="94.1" y="242.5">-K1</text>
<text x="243.6" y="242.5">-Q1</text>
<text x="262.3" y="242.5">-Q2</text>
<text x="26.5" y="255.3">E</text>
</g>
<g font-size="2.9">
<text x="226.3" y="284.2">STK Deckel</text>
<text x="125" y="290.3">LaserSaur Dresden</text>
</g>
<g font-size="2.5">
<text x="35.3" y="20.5">7-A9</text>
<text x="46" y="22.9">+24V</text>
<text x="371.9" y="22.9">+24V</text>
<text x="35.3" y="25.9">7-D9</text>
<text x="43.3" y="28.3">+24V save</text>
<text x="366.5" y="28.3">+24V save</text>
<text x="35.3" y="33.9">7-D9</text>
<text x="46" y="36.3">Fault_1</text>
<text x="182.2" y="92.6">15</text>
<text x="187.5" y="92.6">16</text>
<text x="182.2" y="100.7">13</text>
<text x="187.5" y="100.7">14</text>
<text x="222.3" y="146.1">11</text>
<text x="227.6" y="146.1">17</text>
<text x="233" y="146.1">12</text>
<text x="238.3" y="146.1">18</text>
<text x="215.6" y="160.5" transform="rotate(-90 215.6 160.5)">A1</text>
<text x="223.6" y="160.2" transform="rotate(-90 223.6 160.2)">S11</text>
<text x="228.9" y="160.5" transform="rotate(-90 228.9 160.5)">S12</text>
<text x="234" y="160.5" transform="rotate(-90 234 160.5)">S21</text>
<text x="239.4" y="160.5" transform="rotate(-90 239.4 160.5)">S22</text>
<text x="250.3" y="160.5" transform="rotate(-90 250.3 160.5)">S33</text>
<text x="255.7" y="160.5" transform="rotate(-90 255.7 160.5)">S34</text>
<text x="261" y="160.5" transform="rotate(-90 261 160.5)">13</text>
<text x="266.3" y="160.5" transform="rotate(-90 266.3 160.5)">23</text>
<text x="271.7" y="160.5" transform="rotate(-90 271.7 160.5)">33</text>
<text x="68.7" y="182.9">3</text>
<text x="79.4" y="182.9">5</text>
<text x="215.9" y="189.6" transform="rotate(-90 215.9 189.6)">A2</text>
<text x="261.3" y="190.1" transform="rotate(-90 261.3 190.1)">14</text>
<text x="266.6" y="190.1" transform="rotate(-90 266.6 190.1)">24</text>
<text x="272" y="190.1" transform="rotate(-90 272 190.1)">34</text>
<text x="369.2" y="209.9">Fault_2</text>
<text x="68.7" y="228.3">4</text>
<text x="79.4" y="228.3">6</text>
<text x="35.3" y="234.2">7-E9</text>
<text x="46" y="236.6">0V</text>
<text x="377.2" y="236.6">0V</text>
</g>
<g font-size="2.1">
<text x="110.6" y="67.3">Deckel R</text>
<text x="156.6" y="100.9" transform="rotate(-90 156.6 100.9)">4G0,5 mm²</text>
<text x="110.7" y="120.7">Deckel L</text>
<text x="156.6" y="154.3" transform="rotate(-90 156.6 154.3)">4G0,5 mm²</text>
<text x="49.2" y="195.5">4G0,5 mm²</text>
<text x="49.2" y="219.5">4G0,5 mm²</text>
<text x="89.5" y="284.2">Datum</text>
<text x="89.5" y="287.4">Bearb.</text>
<text x="101.3" y="284.2">10.07.15</text>
<text x="101.3" y="287.4">Olaf Bitter</text>
<text x="124.8" y="284.2">QElectroTech: v0.4</text>
<text x="306.7" y="285.5">LaserSaur-1.2.1.1.qet</text>
<text x="372.9" y="283.9">=</text>
<text x="372.9" y="287.1">+</text>
<text x="31" y="293.8">Änderung</text>
<text x="50.5" y="293.8">Datum</text>
<text x="70" y="293.8">Name</text>
<text x="89.5" y="290.6">Gepr.</text>
<text x="89.5" y="293.8">Urspr.</text>
<text x="124.8" y="293.8">Ersatz von:</text>
<text x="159.8" y="293.8">Ersatzt durch:</text>
<text x="333.9" y="289.8">DIN_A4_IEC</text>
<text x="400.2" y="290.3">Blatt: 8</text>
<text x="400.2" y="293.5">Blatt: 15</text>
</g>
<g font-size="1.8" fill="#1f1c1b">
<text x="241" y="81.7">(8-D6)</text>
<text x="241" y="97.7">(8-D6)</text>
</g>
<g font-size="1.8">
<text x="97.7" y="247.6">7-C4</text>
<text x="247.5" y="247.6">8-B6</text>
<text x="266.2" y="247.6">8-B6</text>
</g>
<g font-size="1.4">
<text x="150.7" y="59.3" transform="rotate(-90 150.7 59.3)">gn</text>
<text x="150.7" y="56.3" transform="rotate(-90 150.7 56.3)">wß</text>
<text x="150.7" y="83.6" transform="rotate(-90 150.7 83.6)">sw</text>
<text x="150.7" y="80.9" transform="rotate(-90 150.7 80.9)">rt</text>
<text x="150.7" y="112.7" transform="rotate(-90 150.7 112.7)">gn</text>
<text x="150.7" y="109.7" transform="rotate(-90 150.7 109.7)">wß</text>
<text x="150.7" y="137" transform="rotate(-90 150.7 137)">sw</text>
<text x="150.7" y="134.3" transform="rotate(-90 150.7 134.3)">rt</text>
<text x="63.9" y="189.9">sw</text>
<text x="66.8" y="189.9">rt</text>
<text x="69.2" y="189.9">gn wß</text>
<text x="97.3" y="200.1">A1</text>
<text x="97.3" y="209.7">A2</text>
<text x="66.5" y="213.9">sw rt</text>
<text x="71.9" y="213.9">gn wß</text>
<text x="246.8" y="213.5">A1</text>
<text x="265.5" y="213.5">A1</text>
<text x="246.8" y="223.1">A2</text>
<text x="265.5" y="223.1">A2</text>
</g>
</svg>
